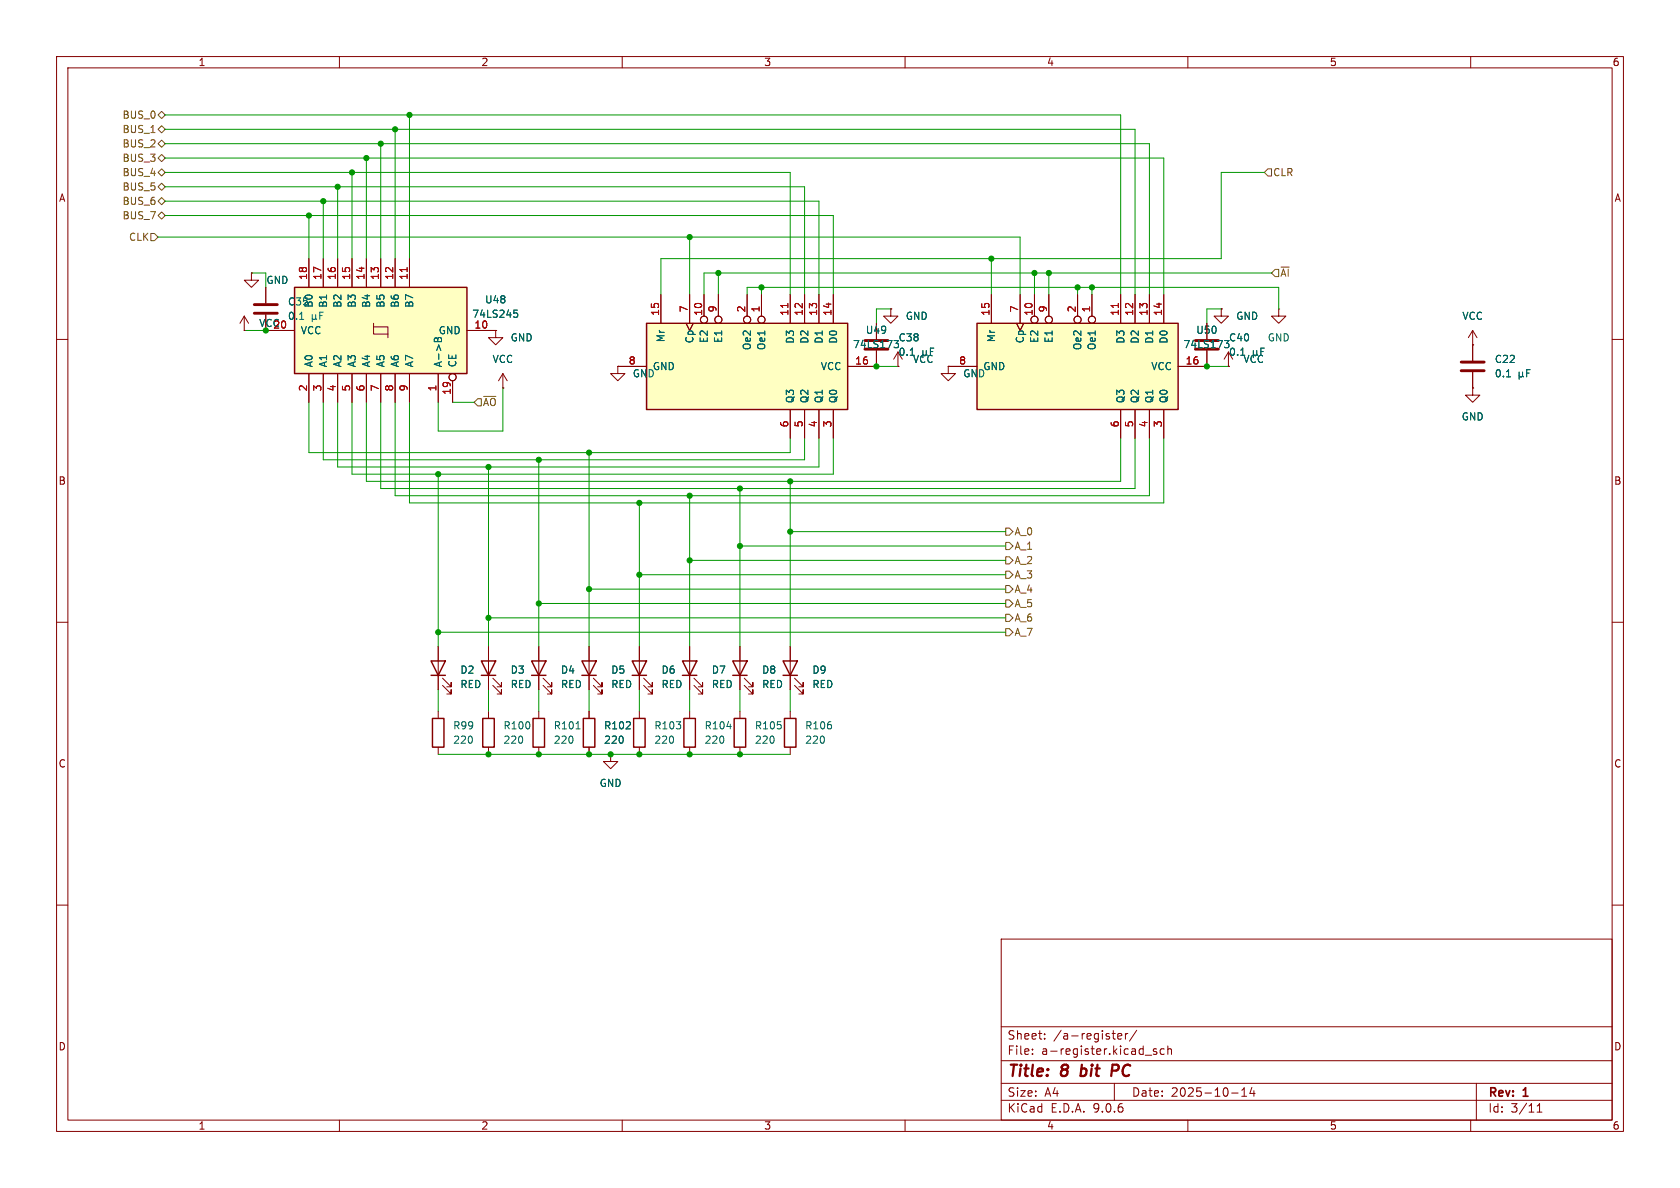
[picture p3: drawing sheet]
<svg xmlns="http://www.w3.org/2000/svg" width="297mm" height="210mm" viewBox="0 0 297 210" stroke-linecap="round" stroke-linejoin="round" font-family="sans-serif">
<g fill="none" stroke="#840000" stroke-width=".18">
<path d="M10 10h277v190h-277zM12 12h273v186h-273zM60 10v2M110 10v2M160 10v2M210 10v2M260 10v2M43.2 58.4h.1M43.2 55.9l-.8 1.3M43.2 55.9l.7 1.3M43.2 55.9v2.5M44.4 48.3v1.2h1.3l-1.3 1.3-1.2-1.3h1.2"/>
<path d="M44.4 48.3h.1M47 50.8v2.8M47 55.6v2.8M213.4 57.2v2.7M10 60h2M109.2 64.8v1.2h1.3l-1.3 1.3-1.3-1.3h1.3M109.2 64.8h.1M213.4 62v2.8M260.3 61v2.8M260.3 65.8v2.8M285 60h2M10 110h2"/>
<path d="M86.4 114.3v7.6M87.1 119.9l1.5 1.5v-.7v.7h-.7M95.2 114.3v7.6M96 119.9l1.5 1.5v-.7v.7h-.7M104.1 114.3v7.6M104.9 119.9l1.5 1.5v-.7v.7h-.7M113 114.3v7.6M113.8 119.9l1.5 1.5v-.7v.7h-.7M121.9 114.3v7.6M122.7 119.9l1.5 1.5v-.7v.7h-.8M130.8 114.3v7.6M131.6 119.9l1.5 1.5v-.7v.7h-.8"/>
<path d="M139.7 114.3v7.6M140.5 119.9l1.5 1.5v-.7v.7h-.8M285 110h2M77.5 125.7v1.3M77.5 132.1v1.3M86.4 125.7v1.3M86.4 132.1v1.3M87.1 121.2l1.5 1.5v-.8v.8h-.7M95.2 125.7v1.3M95.2 132.1v1.3M96 121.2l1.5 1.5v-.8v.8h-.7M104.1 125.7v1.3"/>
<path d="M104.1 132.1v1.3M104.9 121.2l1.5 1.5v-.8v.8h-.7M107.9 133.4v1.2h1.3l-1.3 1.3-1.2-1.3h1.2M107.9 133.4h.1M113 125.7v1.3M113 132.1v1.3M113.8 121.2l1.5 1.5v-.8v.8h-.7M121.9 125.7v1.3M121.9 132.1v1.3M122.7 121.2l1.5 1.5v-.8v.8h-.8M130.8 125.7v1.3M130.8 132.1v1.3"/>
<path d="M131.6 121.2l1.5 1.5v-.8v.8h-.8M139.7 125.7v1.3M139.7 132.1v1.3M140.5 121.2l1.5 1.5v-.8v.8h-.8M10 160h2M177 166h108v32h-108zM285 160h2M60 198v2M110 198v2M160 198v2M177 194.5h108M177 191.5h108"/>
<path d="M177 187.5h108M177 181.5h108M182.5 186.3v.1M182.5 185.5v.1M184.7 183.6v.1M184.7 182.8v.1M196.6 182.7h.6M196.9 183.6l.3 .1M197 191.5v3M197.6 183.2l.7-.1-.1-.3-.4-.1-.2 .2 .1 .7h.5M199 182.7v1M199.4 182.7l-.3 .1-.1 .2"/>
<path d="M201 182.1l-1.3 2M202.5 186.5h1.1M204.5 185.5l-.4-.1-.2 .2 .1 .2 .5 .2v.3h-.6M205.8 185.5l-.4-.1-.3 .3v.4l.1 .2h.6M206.5 185.5l.2-.1 .3 .1 .1 .9M206.5 184.9v1.5M210 198v2M217.7 193.2h1.2M219.5 193.8h.9M219.5 192.7l.5-.4v1.5M221.3 192.2l-.3 1.1h.9M221.7 192.8v1"/>
<path d="M260 198v2M261 191.5v6.5M271.7 196.6h.9M271.7 195.5l.5-.4v1.5"/>
</g>
<path d="M191 190.1l.2 .1M191.3 188.2l-.3 2M197.5 188.2h-.8l-.3 2M197.5 189.2l-.9 .1" fill="none" stroke="#840000" stroke-width=".4"/>
<path d="M45 53.8h4M45 55.4h4M211.3 60.2h4.1M211.3 61.7h4.1M258.3 64h4.1M258.3 65.5h4.1" fill="none" stroke="#840000" stroke-width=".51"/>
<g fill="none" stroke="#006464" stroke-width=".18">
<path d="M53 56.5h.7M55.2 56.3l.2 .2h.2l.2-.2M55.2 55.6v1.3M55.8 56.3l.2 .2M55.8 55.6v.7M56.5 55.8h.5M57.1 55.2h-.6v1.3M221.6 62v1.2M222.2 62v.6M222.9 62.1h.4M223.5 61.5h-.6v1.3M266.3 66.6h.8"/>
<path d="M268.6 66.4l.1 .2h.3l.2-.2M268.6 65.8v1.2M269.2 66.4l.2 .2M269.2 65.8v.6M269.9 66h.4M270.5 65.3h-.6v1.3M101.8 128.8h.8M128.5 128.4h.8"/>
</g>
<g fill="none" stroke="#840000" stroke-width=".25">
<path d="M85.1 116.8h2.5l-1.2 2.6zM85.1 119.4h2.5M94 116.8h2.5l-1.3 2.6zM94 119.4h2.5M102.9 116.8h2.5l-1.3 2.6zM102.9 119.4h2.5M111.8 116.8h2.5l-1.3 2.6zM111.8 119.4h2.5M120.6 116.8h2.6l-1.3 2.6zM120.6 119.4h2.6M129.5 116.8h2.6l-1.3 2.6zM129.5 119.4h2.6"/>
<path d="M138.4 116.8h2.6l-1.3 2.6zM138.4 119.4h2.6M76.5 127h2v5.1h-2zM85.3 127h2.1v5.1h-2.1zM94.2 127h2.1v5.1h-2.1zM103.1 127h2.1v5.1h-2.1zM112 127h2v5.1h-2zM120.9 127h2v5.1h-2zM129.8 127h2v5.1h-2zM138.7 127h2v5.1h-2z"/>
</g>
<path d="M52.1 50.8h30.4v15.2h-30.4z" fill="#ffffc2"/>
<g fill="none" stroke="#840000" stroke-width=".18">
<path d="M47 58.4h5.1M54.6 45.7v5.1M57.1 45.7v5.1M59.7 45.7v5.1M62.2 45.7v5.1M64.8 45.7v5.1M66 57.2v.6h2.6v1.9M66 57.8v1.3h2.6M67.3 45.7v5.1M69.8 45.7v5.1M72.4 45.7v5.1M82.5 58.4h5.1"/>
<path d="M87.6 58.4v1.3h1.3l-1.3 1.3-1.2-1.3h1.2M87.6 58.4h.1M215.9 54.6v1.3h1.3l-1.3 1.3-1.3-1.3h1.3M215.9 54.6h.1M54.6 66v5.1M57.1 66v5.1M59.7 66v5.1M62.2 66v5.1M64.8 66v5.1M67.3 66v5.1M69.8 66v5.1M72.4 66v5.1"/>
<path d="M77.5 66v5.1M80 67.3v3.8M88.9 68.6h.1M88.9 66l-.8 1.3M88.9 66l.8 1.3M88.9 66v2.6M216.4 63.5l.8-1.3v2.6M217.2 64.8h.1M77.5 114.3v7.6M78.2 119.9l1.6 1.5v-.7v.7h-.8M78.2 121.2l1.6 1.5v-.8v.8h-.8"/>
<circle cx="80" cy="66.7" r=".63"/>
</g>
<path d="M52.1 50.8h30.4v15.2h-30.4zM76.2 116.8h2.5l-1.2 2.6zM76.2 119.4h2.5" fill="none" stroke="#840000" stroke-width=".25"/>
<path d="M77 59.7l-.2 .3v.4h1.2v-.5M77.3 59.8l.1 .2M77.4 60v.4M77.4 59.8v.2M90.9 54.8h.6M91 55.3h.3l.2 .2v.5l-.5 .1" fill="none" stroke="#006464" stroke-width=".18"/>
<path d="M72 47.3v.7" fill="none" stroke="#a90000" stroke-width=".18"/>
<path d="M114.3 57.2h35.6v15.2h-35.6z" fill="#ffffc2"/>
<path d="M114.3 57.2h35.6v15.2h-35.6z" fill="none" stroke="#840000" stroke-width=".25"/>
<g fill="none" stroke="#840000" stroke-width=".18">
<path d="M116.8 52.1v5.1M121.3 57.2l.6 1.2 .7-1.2M121.9 52.1v5.1M124.5 52.1v3.8M127 52.1v3.8M132.1 52.1v3.8M134.6 52.1v3.8M139.7 52.1v5.1M142.2 52.1v5.1M144.8 52.1v5.1M147.3 52.1v5.1M154.9 57.2v2.7"/>
<path d="M157.5 54.6v1.3h1.2l-1.2 1.3-1.3-1.3h1.3M157.5 54.6h.1M226.1 54.6v1.3h1.2l-1.2 1.3-1.3-1.3h1.3M226.1 54.6h.1M260.3 58.4l-.7 1.3M260.3 58.4l.8 1.3M260.3 58.4v2.6M109.2 64.8h5.1M139.7 72.4v5.1M142.2 72.4v5.1M144.8 72.4v5.1M147.3 72.4v5.1"/>
<path d="M154.9 62v2.8h-5M158 63.5l.7-1.3v2.6M158.7 64.8h.1M167.6 64.8v1.2h1.3l-1.3 1.3-1.2-1.3h1.2M167.6 64.8h.1M260.3 61h.1M260.3 68.6v1.3h1.3l-1.3 1.2-1.2-1.2h1.2M260.3 68.6h.1"/>
<circle cx="124.5" cy="56.5" r=".63"/>
<circle cx="127" cy="56.5" r=".63"/>
<circle cx="132.1" cy="56.5" r=".63"/>
<circle cx="134.6" cy="56.5" r=".63"/>
</g>
<path d="M139.3 53.6v.8" fill="none" stroke="#a90000" stroke-width=".18"/>
<path d="M158.1 60.2h.7M158.8 60.9v.4M163.2 62v1.2M163.8 62v.6M164.5 62.1h.4M165.1 61.5h-.6v1.3" fill="none" stroke="#006464" stroke-width=".18"/>
<path d="M152.9 60.2h4.1M152.9 61.7h4.1" fill="none" stroke="#840000" stroke-width=".51"/>
<path d="M172.7 57.2h35.6v15.2h-35.6z" fill="#ffffc2"/>
<path d="M172.7 57.2h35.6v15.2h-35.6z" fill="none" stroke="#840000" stroke-width=".25"/>
<g fill="none" stroke="#840000" stroke-width=".18">
<path d="M43.2 58.4h.1M44.4 48.3h.1M47 50.8v2.8M47 55.6v2.8h5.1M54.6 45.7v5.1M57.1 45.7v5.1M59.7 45.7v5.1M62.2 45.7v5.1M64.8 45.7v5.1M67.3 45.7v5.1M69.8 45.7v5.1M72.4 45.7v5.1"/>
<path d="M82.5 58.4h5.1M87.6 58.4h.1M116.8 52.1v5.1M121.3 57.2l.6 1.2 .7-1.2M121.9 52.1v5.1M124.5 52.1v3.8M127 52.1v3.8M132.1 52.1v3.8M134.6 52.1v3.8M139.7 52.1v5.1M142.2 52.1v5.1M144.8 52.1v5.1"/>
<path d="M147.3 52.1v5.1M154.9 57.2v2.7M157.5 54.6h.1M175.3 52.1v5.1M179.7 57.2l.6 1.2 .7-1.2M180.3 52.1v5.1M182.9 52.1v3.8M185.4 52.1v3.8M190.5 52.1v3.8M193 52.1v3.8M198.1 52.1v5.1M200.7 52.1v5.1"/>
<path d="M203.2 52.1v5.1M205.7 52.1v5.1M213.4 57.2v2.7M215.9 54.6h.1M54.6 66v5.1M57.1 66v5.1M59.7 66v5.1M62.2 66v5.1M64.8 66v5.1M67.3 66v5.1M69.8 66v5.1M72.4 66v5.1"/>
<path d="M77.5 66v5.1M80 67.3v3.8M88.9 68.6h.1M109.2 64.8h.1M109.2 64.8h5.1M139.7 72.4v5.1M142.2 72.4v5.1M144.8 72.4v5.1M147.3 72.4v5.1M154.9 62v2.8h-5M158.7 64.8h.1M167.6 64.8h.1"/>
<path d="M167.6 64.8h5.1M198.1 72.4v5.1M200.7 72.4v5.1M203.2 72.4v5.1M205.7 72.4v5.1M213.4 62v2.8h-5.1M217.2 64.8h.1M260.3 68.6h.1M260.3 61h.1M260.3 61v2.8M260.3 65.8v2.8M77.5 114.3v2.5"/>
<path d="M77.5 119.4v2.5M86.4 114.3v2.5M86.4 119.4v2.5M95.2 114.3v2.5M95.2 119.4v2.5M104.1 114.3v2.5M104.1 119.4v2.5M113 114.3v2.5M113 119.4v2.5M121.9 114.3v2.5M121.9 119.4v2.5M130.8 114.3v2.5"/>
<path d="M130.8 119.4v2.5M139.7 114.3v2.5M139.7 119.4v2.5M104.1 125.7v1.3M104.1 132.1v1.3M107.9 133.4h.1"/>
<circle cx="124.5" cy="56.5" r=".63"/>
<circle cx="127" cy="56.5" r=".63"/>
<circle cx="132.1" cy="56.5" r=".63"/>
<circle cx="134.6" cy="56.5" r=".63"/>
<circle cx="182.9" cy="56.5" r=".63"/>
<circle cx="185.4" cy="56.5" r=".63"/>
<circle cx="190.5" cy="56.5" r=".63"/>
<circle cx="193" cy="56.5" r=".63"/>
<circle cx="80" cy="66.7" r=".63"/>
</g>
<path d="M72 47.3v.7M139.3 53.6v.8M197.7 53.6v.8" fill="none" stroke="#a90000" stroke-width=".18"/>
<g fill="none" stroke="#006464" stroke-width=".18">
<path d="M53 56.5h.7M55.2 56.3l.2 .2h.2l.2-.2M55.2 55.6v1.3M55.8 56.3l.2 .2M55.8 55.6v.7M56.5 55.8h.5M57.1 55.2h-.6v1.3M77 59.7l-.2 .3v.4h1.2v-.5M77.3 59.8l.1 .2M77.4 60v.4M77.4 59.8v.2M90.9 54.8h.6"/>
<path d="M91 55.3h.3l.2 .2v.5l-.5 .1M158.1 60.2h.7M158.8 60.9v.4M163.2 62v1.2M163.8 62v.6M164.5 62.1h.4M165.1 61.5h-.6v1.3M216.5 60.2h.8M217.3 60.9l-.1 .4M221.6 62v1.2M222.2 62v.6M222.9 62.1h.4"/>
<path d="M223.5 61.5h-.6v1.3M266.3 66.6h.8M268.6 66.4l.1 .2h.3l.2-.2M268.6 65.8v1.2M269.2 66.4l.2 .2M269.2 65.8v.6M269.9 66h.4M270.5 65.3h-.6v1.3"/>
</g>
<g fill="none" stroke="#725600" stroke-width=".18">
<path d="M28.6 19.7l.6 .6-.6 .7-.7-.7zM27.9 25.4l.7-.6 .6 .6-.6 .6zM27.9 27.9l.7-.6 .6 .6-.6 .7zM27.9 38.1l.7-.6 .6 .6-.6 .6zM27.9 30.5l.7-.7 .6 .7-.6 .6zM27.9 35.6l.7-.7 .6 .7-.6 .6zM27.9 33l.7-.6 .6 .6-.6 .7zM28.6 22.2l.6 .7-.6 .6-.7-.6zM224.2 29.8h.6v1.3h-.6l-.7-.6zM26.7 41.3h.6l.6 .6-.6 .6h-.6zM225.4 47.6h.7v1.3h-.7l-.6-.6zM226.5 47.2h1.4"/>
<path d="M84.5 70.5h.6v1.3h-.6l-.7-.7zM177.8 93.3h.6l.7 .7-.7 .6h-.6zM177.8 98.4h.6l.7 .7-.7 .6h-.6zM177.8 95.9h.6l.7 .6-.7 .7h-.6zM177.8 103.5h.6l.7 .6-.7 .7h-.6zM177.8 106h.6l.7 .7-.7 .6h-.6zM177.8 108.6h.6l.7 .6-.7 .7h-.6zM177.8 101h.6l.7 .6-.7 .6h-.6zM177.8 111.1h.6l.7 .7-.7 .6h-.6z"/>
</g>
<g fill="none" stroke="#009600" stroke-width=".18">
<path d="M29.2 30.5h110.5v21.6M29.2 25.4h174v26.7M29.2 27.9h176.5v24.2M29.2 20.3h168.9v31.8M29.2 22.9h171.5v29.2M29.2 33h113v19.1M29.2 35.6h115.6v16.5M29.2 38.1h118.1v14M54.6 38.1v7.6M57.1 35.6v10.1M59.7 33v12.7M62.2 30.5v15.2"/>
<path d="M64.8 27.9v17.8M67.3 25.4v20.3M69.8 22.9v22.8M72.4 20.3v25.4M223.5 30.5h-7.6v15.2h-99.1v6.4M27.9 41.9h152.4v10.2M43.2 58.4h3.8M44.4 48.3h2.6v2.5M121.9 41.9v10.2M127 48.3v3.8M132.1 52.1v-1.3h94v3.8M134.6 50.8v1.3"/>
<path d="M157.5 54.6h-2.6v2.6M175.3 45.7v6.4M182.9 48.3v3.8M185.4 48.3v3.8M190.5 50.8v1.3M193 50.8v1.3M215.9 54.6h-2.5v2.6M224.8 48.3h-100.3v3.8M54.6 71.1v8.9h85.1v-2.5M57.1 71.1v10.2h85.1v-3.8M59.7 71.1v11.5h85.1v-5.1M62.2 71.1v12.7h85.1v-6.3"/>
<path d="M64.8 71.1v14h133.3v-7.6M67.3 71.1v15.3h133.4v-8.9M69.8 71.1v16.5h133.4v-10.1M72.4 71.1v17.8h133.3v-11.4M80 71.1h3.8M88.9 68.6v7.6h-11.4v-5.1M154.9 64.8h3.8M213.4 64.8h3.8M77.5 83.8v30.5M86.4 82.6v31.7M95.2 81.3v33M104.1 80v34.3"/>
<path d="M113 88.9v25.4M121.9 99.1h55.9M121.9 87.6v26.7M130.8 86.4v27.9M130.8 96.5h47M139.7 85.1v29.2M139.7 94h38.1M77.5 111.8h100.3M86.4 109.2h91.4M95.2 106.7h82.6M104.1 104.1h73.7M113 101.6h64.8"/>
<path d="M77.5 133.4h62.2M77.5 121.9v3.8M86.4 121.9v3.8M95.2 121.9v3.8M104.1 121.9v3.8M113 121.9v3.8M121.9 121.9v3.8M130.8 121.9v3.8M139.7 121.9v3.8"/>
</g>
<g fill="#009600" stroke="#009600" stroke-width=".18">
<circle cx="139.7" cy="94" r=".46"/>
<circle cx="175.3" cy="45.7" r=".46"/>
<circle cx="154.9" cy="64.8" r=".46"/>
<circle cx="77.5" cy="83.8" r=".46"/>
<circle cx="95.2" cy="81.3" r=".46"/>
<circle cx="104.1" cy="80" r=".46"/>
<circle cx="113" cy="88.9" r=".46"/>
<circle cx="86.4" cy="82.6" r=".46"/>
<circle cx="57.1" cy="35.6" r=".46"/>
<circle cx="54.6" cy="38.1" r=".46"/>
<circle cx="67.3" cy="25.4" r=".46"/>
<circle cx="59.7" cy="33" r=".46"/>
<circle cx="62.2" cy="30.5" r=".46"/>
<circle cx="64.8" cy="27.9" r=".46"/>
<circle cx="121.9" cy="41.9" r=".46"/>
<circle cx="72.4" cy="20.3" r=".46"/>
<circle cx="69.8" cy="22.9" r=".46"/>
<circle cx="47" cy="58.4" r=".46"/>
<circle cx="134.6" cy="50.8" r=".46"/>
<circle cx="127" cy="48.3" r=".46"/>
<circle cx="121.9" cy="99.1" r=".46"/>
<circle cx="113" cy="101.6" r=".46"/>
<circle cx="130.8" cy="96.5" r=".46"/>
<circle cx="130.8" cy="133.4" r=".46"/>
<circle cx="139.7" cy="85.1" r=".46"/>
<circle cx="130.8" cy="86.4" r=".46"/>
<circle cx="121.9" cy="87.6" r=".46"/>
<circle cx="121.9" cy="133.4" r=".46"/>
<circle cx="86.4" cy="133.4" r=".46"/>
<circle cx="95.2" cy="106.7" r=".46"/>
<circle cx="104.1" cy="104.1" r=".46"/>
<circle cx="86.4" cy="109.2" r=".46"/>
<circle cx="77.5" cy="111.8" r=".46"/>
<circle cx="107.9" cy="133.4" r=".46"/>
<circle cx="113" cy="133.4" r=".46"/>
<circle cx="104.1" cy="133.4" r=".46"/>
<circle cx="95.2" cy="133.4" r=".46"/>
<circle cx="185.4" cy="48.3" r=".46"/>
<circle cx="182.9" cy="48.3" r=".46"/>
<circle cx="190.5" cy="50.8" r=".46"/>
<circle cx="213.4" cy="64.8" r=".46"/>
<circle cx="193" cy="50.8" r=".46"/>
</g>
<g font-size="2.8" fill="#840000">
<text x="178" y="190.9">Title:</text>
<text x="187.7" y="190.9">8</text>
<text x="191.9" y="190.9">bit</text>
<text x="198.1" y="190.9">PC</text>
</g>
<g font-size="2.1" fill="#840000">
<text x="178" y="184">Sheet:</text>
<text x="186.2" y="184">/a-register/</text>
<text x="178" y="186.7">File:</text>
<text x="184.1" y="186.7">a-register.kicad_sch</text>
<text x="178" y="196.9">KiCad</text>
<text x="178" y="194.1">Size:</text>
<text x="184.7" y="194.1">A4</text>
<text x="185.7" y="196.9">E.D.A.</text>
<text x="193.3" y="196.9">9.0.6</text>
<text x="200" y="194.1">Date:</text>
<text x="207" y="194.1">2025-10-14</text>
<text x="263" y="194.3">Rev:</text>
<text x="263" y="196.9">Id:</text>
<text x="267.1" y="196.9">3/11</text>
<text x="269.4" y="194.3">1</text>
</g>
<g font-size="1.8" fill="#840000">
<text x="35" y="11.9">1</text>
<text x="85" y="11.9">2</text>
<text x="135" y="11.9">3</text>
<text x="185" y="11.9">4</text>
<text x="235" y="11.9">5</text>
<text x="285" y="11.9">6</text>
<text x="10.3" y="35.9">A</text>
<text x="285.3" y="35.9">A</text>
<text x="10.3" y="85.9">B</text>
<text x="285.3" y="85.9">B</text>
<text x="10.3" y="135.9">C</text>
<text x="285.3" y="135.9">C</text>
<text x="10.3" y="185.9">D</text>
<text x="285.3" y="185.9">D</text>
<text x="35" y="199.9">1</text>
<text x="85" y="199.9">2</text>
<text x="135" y="199.9">3</text>
<text x="185" y="199.9">4</text>
<text x="235" y="199.9">5</text>
<text x="285" y="199.9">6</text>
</g>
<g font-size="1.8" fill="#725600">
<text x="21.6" y="23.7">BUS_1</text>
<text x="21.6" y="21.2">BUS_0</text>
<text x="21.6" y="26.3">BUS_2</text>
<text x="21.6" y="28.8">BUS_3</text>
<text x="21.6" y="31.3">BUS_4</text>
<text x="21.6" y="33.9">BUS_5</text>
<text x="225" y="31.3">CLR</text>
<text x="21.6" y="39">BUS_7</text>
<text x="21.6" y="36.4">BUS_6</text>
<text x="22.7" y="42.8">CLK</text>
<text x="226.3" y="49.1">~{AI}</text>
<text x="85.3" y="72">~{AO}</text>
<text x="179.3" y="94.8">A_0</text>
<text x="179.3" y="99.9">A_2</text>
<text x="179.3" y="97.4">A_1</text>
<text x="179.3" y="105">A_4</text>
<text x="179.3" y="107.5">A_5</text>
<text x="179.3" y="102.5">A_3</text>
<text x="179.3" y="110.1">A_6</text>
<text x="179.3" y="112.6">A_7</text>
</g>
<g font-size="1.8" fill="#006464">
<text x="47" y="50.4">GND</text>
<text x="85.7" y="53.8">U48</text>
<text x="45.7" y="58">VCC</text>
<text x="50.8" y="56.7">0.1</text>
<text x="50.8" y="54.2">C35</text>
<text x="53.1" y="59.3">VCC</text>
<text x="55.5" y="54.5" transform="rotate(-90 55.5 54.5)">B0</text>
<text x="58" y="54.5" transform="rotate(-90 58 54.5)">B1</text>
<text x="60.6" y="54.5" transform="rotate(-90 60.6 54.5)">B2</text>
<text x="63.1" y="54.5" transform="rotate(-90 63.1 54.5)">B3</text>
<text x="65.6" y="54.5" transform="rotate(-90 65.6 54.5)">B4</text>
<text x="68.2" y="54.5" transform="rotate(-90 68.2 54.5)">B5</text>
<text x="70.7" y="54.5" transform="rotate(-90 70.7 54.5)">B6</text>
<text x="73.3" y="54.5" transform="rotate(-90 73.3 54.5)">B7</text>
<text x="77.5" y="59.3">GND</text>
<text x="83.4" y="56.4">74LS245</text>
<text x="153" y="59.2">U49</text>
<text x="160" y="56.7">GND</text>
<text x="211.4" y="59.2">U50</text>
<text x="218.4" y="56.7">GND</text>
<text x="258.4" y="56.7">VCC</text>
<text x="55.5" y="65" transform="rotate(-90 55.5 65)">A0</text>
<text x="58" y="65" transform="rotate(-90 58 65)">A1</text>
<text x="60.6" y="65" transform="rotate(-90 60.6 65)">A2</text>
<text x="63.1" y="65" transform="rotate(-90 63.1 65)">A3</text>
<text x="65.6" y="65" transform="rotate(-90 65.6 65)">A4</text>
<text x="68.2" y="65" transform="rotate(-90 68.2 65)">A5</text>
<text x="70.7" y="65" transform="rotate(-90 70.7 65)">A6</text>
<text x="73.3" y="65" transform="rotate(-90 73.3 65)">A7</text>
<text x="78.3" y="65" transform="rotate(-90 78.3 65)">A-&gt;B</text>
<text x="80.9" y="65" transform="rotate(-90 80.9 65)">CE</text>
<text x="87" y="64.4">VCC</text>
<text x="90.2" y="60.6">GND</text>
<text x="115.3" y="65.6">GND</text>
<text x="117.7" y="60.6" transform="rotate(-90 117.7 60.6)">Mr</text>
<text x="122.8" y="60.8" transform="rotate(-90 122.8 60.8)">Cp</text>
<text x="125.3" y="60.7" transform="rotate(-90 125.3 60.7)">E2</text>
<text x="127.9" y="60.7" transform="rotate(-90 127.9 60.7)">E1</text>
<text x="132.9" y="62" transform="rotate(-90 132.9 62)">Oe2</text>
<text x="135.5" y="62" transform="rotate(-90 135.5 62)">Oe1</text>
<text x="140.6" y="60.8" transform="rotate(-90 140.6 60.8)">D3</text>
<text x="143.1" y="60.8" transform="rotate(-90 143.1 60.8)">D2</text>
<text x="145" y="65.6">VCC</text>
<text x="145.6" y="60.8" transform="rotate(-90 145.6 60.8)">D1</text>
<text x="148.2" y="60.8" transform="rotate(-90 148.2 60.8)">D0</text>
<text x="150.7" y="61.8">74LS173</text>
<text x="158.8" y="63.1">0.1</text>
<text x="158.8" y="60.6">C38</text>
<text x="161.3" y="64.4">VCC</text>
<text x="173.7" y="65.6">GND</text>
<text x="176.1" y="60.6" transform="rotate(-90 176.1 60.6)">Mr</text>
<text x="181.2" y="60.8" transform="rotate(-90 181.2 60.8)">Cp</text>
<text x="183.7" y="60.7" transform="rotate(-90 183.7 60.7)">E2</text>
<text x="186.3" y="60.7" transform="rotate(-90 186.3 60.7)">E1</text>
<text x="191.4" y="62" transform="rotate(-90 191.4 62)">Oe2</text>
<text x="193.9" y="62" transform="rotate(-90 193.9 62)">Oe1</text>
<text x="199" y="60.8" transform="rotate(-90 199 60.8)">D3</text>
<text x="201.5" y="60.8" transform="rotate(-90 201.5 60.8)">D2</text>
<text x="203.4" y="65.6">VCC</text>
<text x="204.1" y="60.8" transform="rotate(-90 204.1 60.8)">D1</text>
<text x="206.6" y="60.8" transform="rotate(-90 206.6 60.8)">D0</text>
<text x="209.1" y="61.8">74LS173</text>
<text x="217.2" y="63.1">0.1</text>
<text x="217.2" y="60.6">C40</text>
<text x="219.7" y="64.4">VCC</text>
<text x="224" y="60.6">GND</text>
<text x="264.2" y="64.4">C22</text>
<text x="111.8" y="66.9">GND</text>
<text x="140.6" y="71.4" transform="rotate(-90 140.6 71.4)">Q3</text>
<text x="143.1" y="71.4" transform="rotate(-90 143.1 71.4)">Q2</text>
<text x="145.6" y="71.4" transform="rotate(-90 145.6 71.4)">Q1</text>
<text x="148.2" y="71.4" transform="rotate(-90 148.2 71.4)">Q0</text>
<text x="170.2" y="66.9">GND</text>
<text x="199" y="71.4" transform="rotate(-90 199 71.4)">Q3</text>
<text x="201.5" y="71.4" transform="rotate(-90 201.5 71.4)">Q2</text>
<text x="204.1" y="71.4" transform="rotate(-90 204.1 71.4)">Q1</text>
<text x="206.6" y="71.4" transform="rotate(-90 206.6 71.4)">Q0</text>
<text x="264.2" y="66.9">0.1</text>
<text x="258.3" y="74.5">GND</text>
<text x="81.3" y="119.3">D2</text>
<text x="90.2" y="119.3">D3</text>
<text x="99.1" y="119.3">D4</text>
<text x="108" y="119.3">D5</text>
<text x="116.8" y="119.3">D6</text>
<text x="125.7" y="119.3">D7</text>
<text x="134.6" y="119.3">D8</text>
<text x="143.5" y="119.3">D9</text>
<text x="81.3" y="121.8">RED</text>
<text x="90.2" y="121.8">RED</text>
<text x="99.1" y="121.8">RED</text>
<text x="108" y="121.8">RED</text>
<text x="116.8" y="121.8">RED</text>
<text x="125.7" y="121.8">RED</text>
<text x="134.6" y="121.8">RED</text>
<text x="143.5" y="121.8">RED</text>
<text x="80" y="131.7">220</text>
<text x="80" y="129.1">R99</text>
<text x="88.9" y="129.1">R100</text>
<text x="88.9" y="131.7">220</text>
<text x="97.8" y="129.1">R101</text>
<text x="97.8" y="131.7">220</text>
<text x="106.7" y="129.1">R102</text>
<text x="106.7" y="131.7">220</text>
<text x="115.6" y="129.1">R103</text>
<text x="115.6" y="131.7">220</text>
<text x="124.5" y="129.1">R104</text>
<text x="124.5" y="131.7">220</text>
<text x="133.4" y="129.1">R105</text>
<text x="133.4" y="131.7">220</text>
<text x="142.2" y="129.1">R106</text>
<text x="142.2" y="131.7">220</text>
<text x="105.9" y="139.3">GND</text>
</g>
<g font-size="1.8" fill="#a90000">
<text x="54.4" y="49.6" transform="rotate(-90 54.4 49.6)">18</text>
<text x="56.9" y="49.6" transform="rotate(-90 56.9 49.6)">17</text>
<text x="59.4" y="49.6" transform="rotate(-90 59.4 49.6)">16</text>
<text x="62" y="49.6" transform="rotate(-90 62 49.6)">15</text>
<text x="64.5" y="49.6" transform="rotate(-90 64.5 49.6)">14</text>
<text x="67.1" y="49.6" transform="rotate(-90 67.1 49.6)">13</text>
<text x="69.6" y="49.6" transform="rotate(-90 69.6 49.6)">12</text>
<text x="72.1" y="49.6" transform="rotate(-90 72.1 49.6)">11</text>
<text x="48.2" y="58.2">20</text>
<text x="83.8" y="58.2">10</text>
<text x="116.6" y="55.9" transform="rotate(-90 116.6 55.9)">15</text>
<text x="121.7" y="55.3" transform="rotate(-90 121.7 55.3)">7</text>
<text x="124.2" y="55.9" transform="rotate(-90 124.2 55.9)">10</text>
<text x="126.7" y="55.3" transform="rotate(-90 126.7 55.3)">9</text>
<text x="131.8" y="55.3" transform="rotate(-90 131.8 55.3)">2</text>
<text x="134.4" y="55.3" transform="rotate(-90 134.4 55.3)">1</text>
<text x="139.4" y="55.9" transform="rotate(-90 139.4 55.9)">11</text>
<text x="142" y="55.9" transform="rotate(-90 142 55.9)">12</text>
<text x="144.5" y="55.9" transform="rotate(-90 144.5 55.9)">13</text>
<text x="147.1" y="55.9" transform="rotate(-90 147.1 55.9)">14</text>
<text x="175" y="55.9" transform="rotate(-90 175 55.9)">15</text>
<text x="180.1" y="55.3" transform="rotate(-90 180.1 55.3)">7</text>
<text x="182.6" y="55.9" transform="rotate(-90 182.6 55.9)">10</text>
<text x="185.2" y="55.3" transform="rotate(-90 185.2 55.3)">9</text>
<text x="190.2" y="55.3" transform="rotate(-90 190.2 55.3)">2</text>
<text x="192.8" y="55.3" transform="rotate(-90 192.8 55.3)">1</text>
<text x="197.9" y="55.9" transform="rotate(-90 197.9 55.9)">11</text>
<text x="200.4" y="55.9" transform="rotate(-90 200.4 55.9)">12</text>
<text x="202.9" y="55.9" transform="rotate(-90 202.9 55.9)">13</text>
<text x="205.5" y="55.9" transform="rotate(-90 205.5 55.9)">14</text>
<text x="111.1" y="64.5">8</text>
<text x="151.1" y="64.5">16</text>
<text x="169.5" y="64.5">8</text>
<text x="209.5" y="64.5">16</text>
<text x="54.4" y="69.3" transform="rotate(-90 54.4 69.3)">2</text>
<text x="56.9" y="69.3" transform="rotate(-90 56.9 69.3)">3</text>
<text x="59.4" y="69.3" transform="rotate(-90 59.4 69.3)">4</text>
<text x="62" y="69.3" transform="rotate(-90 62 69.3)">5</text>
<text x="64.5" y="69.3" transform="rotate(-90 64.5 69.3)">6</text>
<text x="67.1" y="69.3" transform="rotate(-90 67.1 69.3)">7</text>
<text x="69.6" y="69.3" transform="rotate(-90 69.6 69.3)">8</text>
<text x="72.1" y="69.3" transform="rotate(-90 72.1 69.3)">9</text>
<text x="77.2" y="69.3" transform="rotate(-90 77.2 69.3)">1</text>
<text x="79.8" y="69.9" transform="rotate(-90 79.8 69.9)">19</text>
<text x="139.4" y="75.6" transform="rotate(-90 139.4 75.6)">6</text>
<text x="142" y="75.6" transform="rotate(-90 142 75.6)">5</text>
<text x="144.5" y="75.6" transform="rotate(-90 144.5 75.6)">4</text>
<text x="147.1" y="75.6" transform="rotate(-90 147.1 75.6)">3</text>
<text x="197.9" y="75.6" transform="rotate(-90 197.9 75.6)">6</text>
<text x="200.4" y="75.6" transform="rotate(-90 200.4 75.6)">5</text>
<text x="202.9" y="75.6" transform="rotate(-90 202.9 75.6)">4</text>
<text x="205.5" y="75.6" transform="rotate(-90 205.5 75.6)">3</text>
</g>
</svg>
